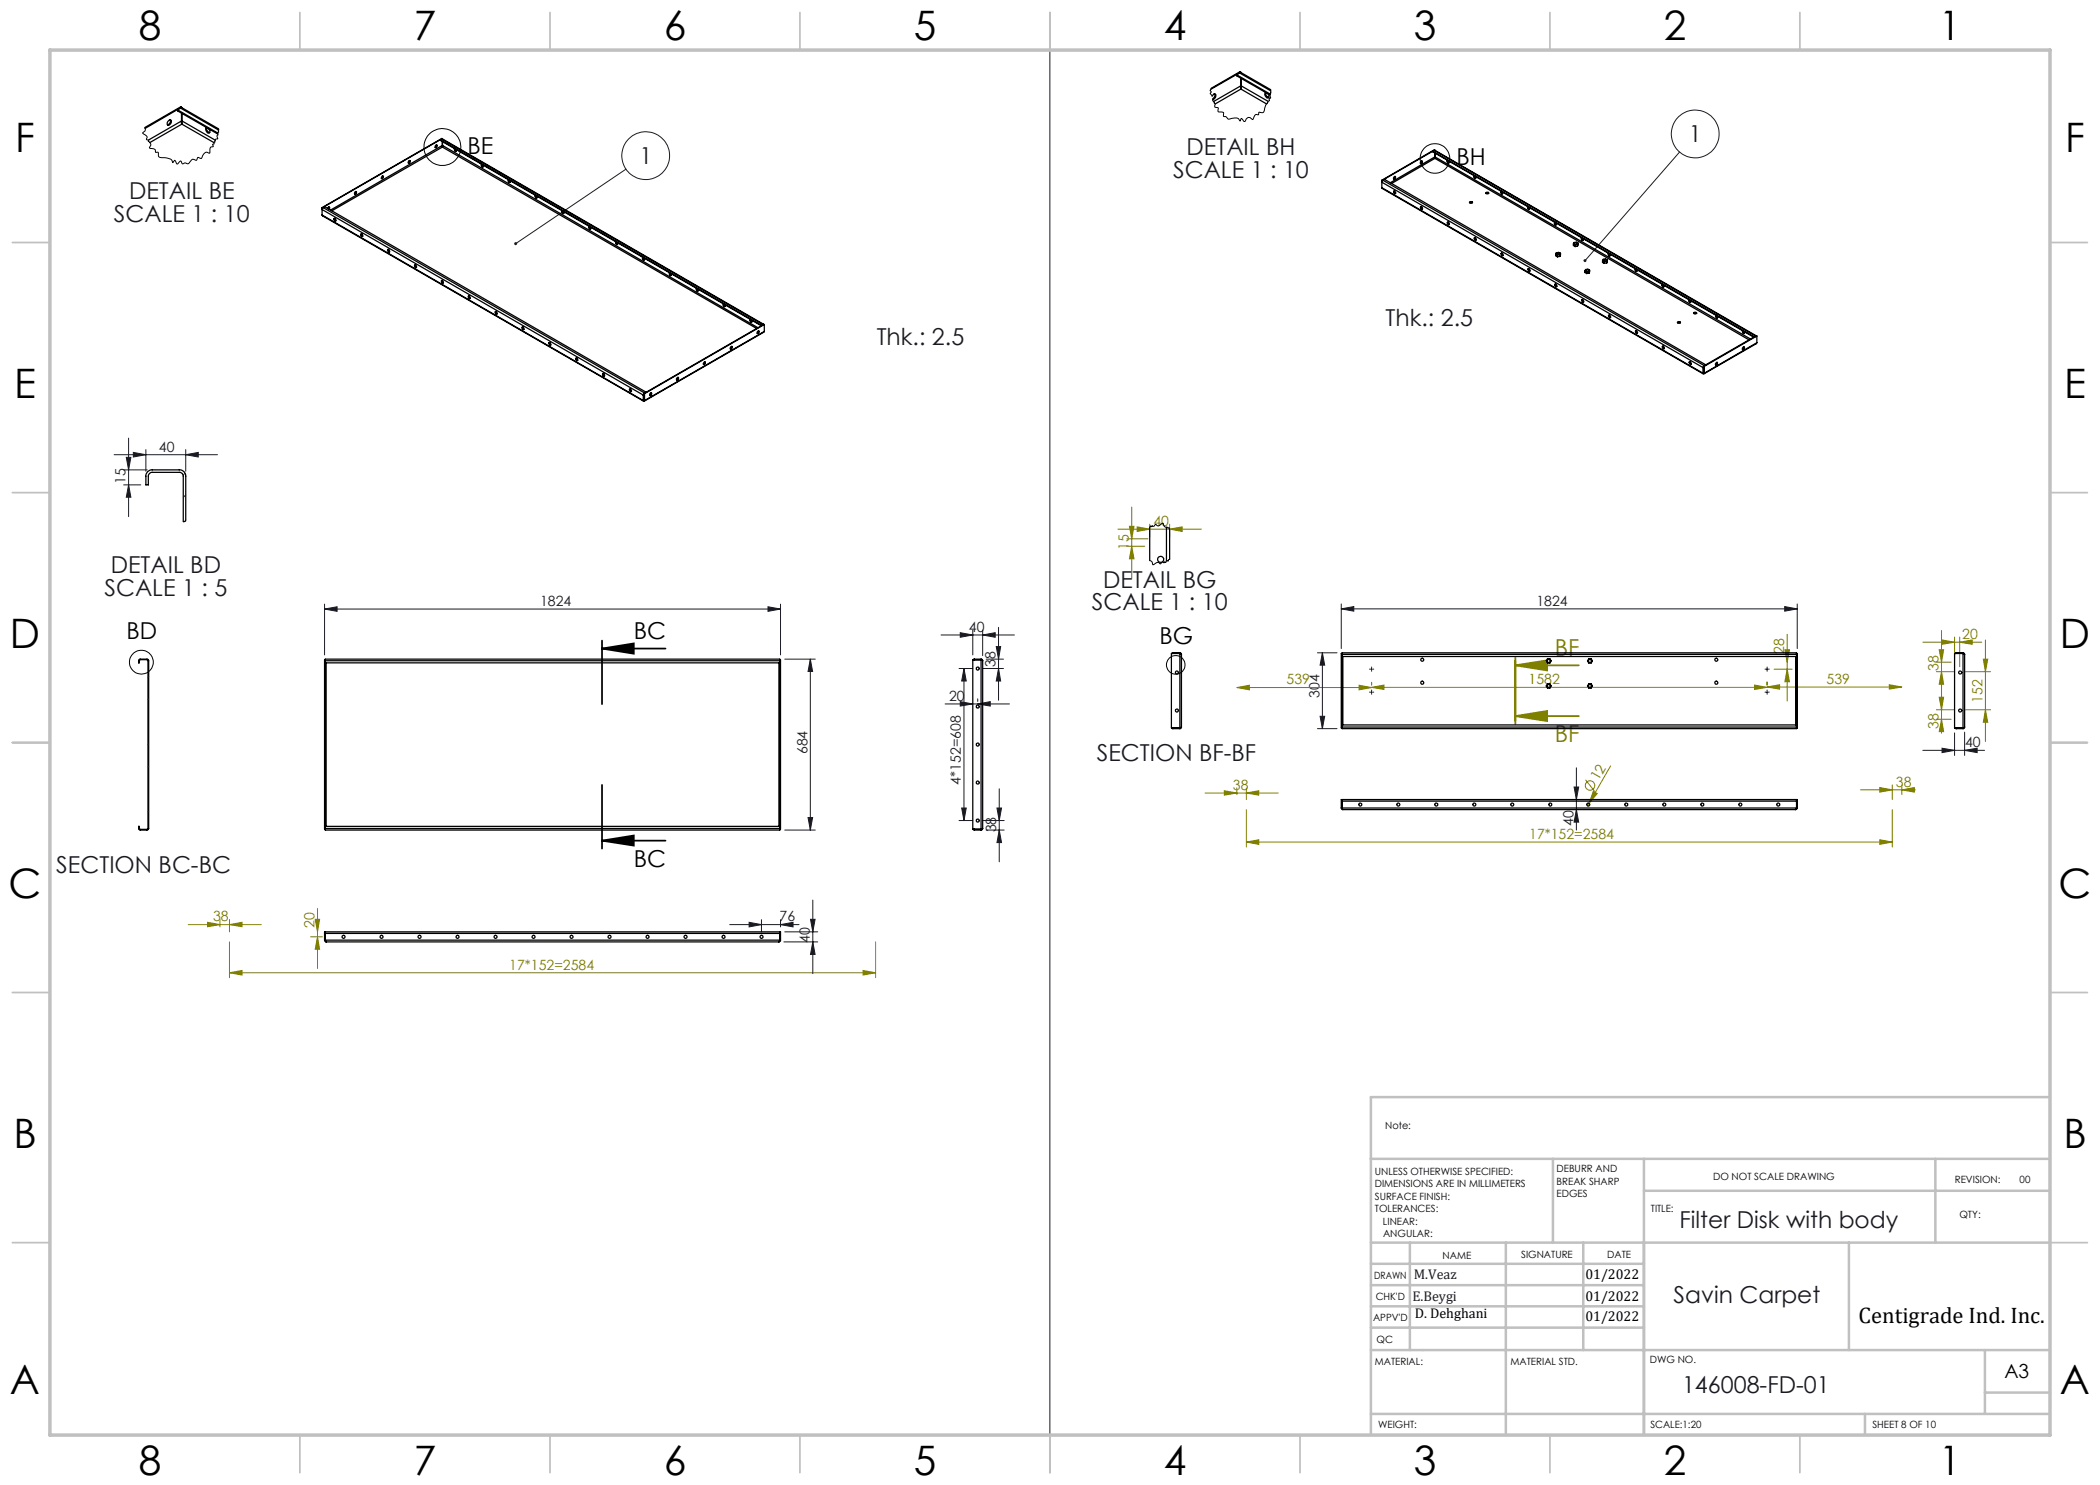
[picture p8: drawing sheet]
<svg xmlns="http://www.w3.org/2000/svg" width="420mm" height="297mm" viewBox="0 0 420 297" stroke-linecap="round" stroke-linejoin="round" font-family="sans-serif">
<g fill="none" stroke="#808000" stroke-width=".2">
<path d="M223.6 105.8h16.7M225.4 109.3h3.6M225.4 107.8h4.2M225.9 105.3h.9l-.5 2.5zM226.3 109.3l.5 2.5h-.9zM226.3 101.4v14.2M227.4 105.4l2.5 .4-2.5 .5zM229.9 104.8v2.6M233.9 105.8l2.5-.4v.9zM233.9 104.8v2.6M247.4 137.5l2.5-.4v.9zM247.4 137.5h26.9"/>
<path d="M271.8 137.1l2.5 .4-2.5 .5zM274.3 137.5l2.5-.5v.9zM274.3 136.5v.5M274.3 137.5h79.1M350.9 137l2.5 .5-2.5 .4zM353.4 137.4l2.5-.5v.9zM353.4 136.4v.6M353.4 137.4h27M354.8 133.8h3.6M357 130h.9l-.5 2.4zM357.4 126.9v13.3M357.4 133.8l.5 2.5h-.9z"/>
<path d="M377.9 136.9l2.5 .5-2.5 .4zM384.6 128.4h11.7M387.3 134.3h3.6M387.3 132.4h2.9M387.8 130h.9l-.4 2.4zM387.8 139.4h.9l-.4 2.6zM388.3 134.3l.4 2.5h-.9zM388.3 126.1v20.5M388.4 128l2.5 .4-2.5 .5zM390.9 127.4v4.2M391.9 128.4l2.5-.4v.9zM391.9 127.4v5.9"/>
<path d="M392.9 134.3h5.2M396.7 131.8h.8l-.4 2.5zM397.1 128v20.3M241 158.6h14.6M244.9 158.1l2.5 .5-2.5 .4zM247.4 157.6v1.3M249.3 158.6l2.4-.5v.9zM249.3 157.6v2.3M317.1 156l1.8 2.3M318.7 158.3l.7 .4-1.6 2zM322.1 153.2l-4.3 7.5M372.1 158h11"/>
<path d="M376 157.5l2.5 .5-2.5 .4zM378.5 157v2.9M380.4 158l2.5-.5v.9zM380.4 157v1.9M387.3 142h3.6M387.3 143.9h2.9M388.3 143.9l.4 2.4h-.9zM392.9 142h5.2M397.1 142l.4 2.5h-.8zM249.3 168.4l2.4-.4v.9zM249.3 161.9v7.5M249.3 168.4h129.2"/>
<path d="M317.8 160.7l-.3 .5M376 168l2.5 .4-2.5 .5zM378.5 161.9v7.5M37.6 184.9h14.6M41.5 184.5l2.5 .4-2.5 .4zM44 183.9v1.5M45.9 194.6l2.5-.5v.9zM45.9 184.9l2.5-.4v.8zM45.9 183.9v2.5M45.9 188.4v7.1M45.9 194.6h129.2M62.1 187.4h2.4"/>
<path d="M63 183.9h.9l-.4 2.5zM63.5 187.4l.4 2.5h-.9zM63.5 181.7v12M172.6 194.1l2.5 .5-2.5 .4zM175.1 188.4v7.1"/>
<circle cx="318" cy="157.1" r=".94"/>
</g>
<g fill="none" stroke="#000" stroke-width=".2">
<circle cx="88.5" cy="29.4" r="3.7"/>
<circle cx="287" cy="31.7" r="2.96"/>
<circle cx="28.3" cy="132.4" r="2.38"/>
<circle cx="235.1" cy="133" r="1.86"/>
</g>
<path d="M120.4 129.7l6.4-1v2zM120.4 129.7h12.7M120.4 128.1v12.7M120.4 157v12.7M120.4 168.1l6.4-1v2zM120.4 168.1h12.7" fill="none" stroke="#000" stroke-width=".35"/>
<path d="M303.1 133.1l6.3-1v2zM303.1 133.1h12.7M303.1 131.5v13.3M303.1 143.2l6.3-1v2zM303.1 143.2h12.7" fill="none" stroke="#808000" stroke-width=".35"/>
<g fill="none" stroke="#191924" stroke-width=".2">
<path d="M210 10v277M125.2 33.8l-22 14.9M335.9 30.4l-18.9 21.7M22.8 90.9h20.7M24.7 97h3.5M24.7 94h4.8M25.3 91.5h.9l-.5 2.5zM25.7 97l.5 2.4h-.9zM25.7 87.6v15.7M26.7 90.5l2.5 .4-2.5 .5zM29.2 89.9v4.4M37.1 90.9l2.6-.4v.9z"/>
<path d="M37.1 89.9v4.4M64.9 121.8l2.5-.4v.9zM64.9 121.8h91.2M64.9 120.8v10.2M153.6 121.4l2.5 .4-2.5 .5zM156.1 120.8v10.2M157 131.8h6.1M162.1 131.8l.4 2.5h-.9zM162.1 131.8v34.2M188.2 127h14.7M191.8 133.7h2.8M192.1 126.5l2.5 .5-2.5 .5z"/>
<path d="M192.8 133.7l.5 2.5h-1zM192.8 133.7v30.4M194.6 126v5M195.5 139.8v.5M196.5 133.7h4.2M196.5 127l2.5-.5v1zM196.5 126v5.1M197.2 131.8h3.5M199.2 129.3h.9l-.4 2.5zM199.7 133.7l.4 2.5h-.9zM199.7 125.5v14.5M263.5 130.6h3.9"/>
<path d="M264.5 130.6l.4 2.4h-.9zM264.5 130.6v15.1M268.3 121.8l2.5-.5v.9zM268.3 120.8v8.9M268.3 121.8h91.1M274.2 138.5h.2M274.2 133.8h.2M274.3 133.7v.3M274.3 138.3v.3M353.3 138.5h.2M353.3 133.8h.2M353.4 133.7v.3"/>
<path d="M353.4 138.3v.3M356.9 121.3l2.5 .5-2.5 .4zM359.4 120.8v8.9M189 140.8h12.9M192.1 140.3l2.5 .5-2.5 .4zM195.5 140.8l2.5-.5v.9zM199.8 157.8v14.6M263.5 145.7h3.9M264 143.3h.9l-.4 2.4zM314.8 157.4h.9l-.4 2.5zM315.3 153.6v12.4M384.6 150.1h12.3"/>
<path d="M388.4 149.6l2.5 .5-2.5 .4zM390.9 146.6v4.5M392.9 150.1l2.5-.5v.9zM392.9 146.4v4.7M157 166h6.1M161.6 163.5h.9l-.4 2.5zM191.8 164.1h2.8M192.3 161.6h1l-.5 2.5zM196.5 164.1h4.3M197.2 166h3.6M199.4 161.6h.9l-.5 2.5zM199.8 166l.5 2.5h-.9z"/>
<path d="M315.3 161.9l.4 2.5h-.9zM145.9 184.9h13.9M149.8 184.5l2.5 .4-2.5 .5zM152.3 183.9v2.5M156.1 184.9l2.5-.4v.9zM156.1 183.9v1.5M156.8 188.4h6.7M157 186.4h6.5M162.1 183.9h.9l-.4 2.5zM162.6 180v14.7M162.6 188.4l.4 2.5h-.9z"/>
<circle cx="129.1" cy="31.1" r="4.8"/>
<circle cx="339" cy="26.8" r="4.8"/>
</g>
<g fill="none" stroke="#191924" stroke-width=".2" stroke-dasharray="15.2 1.3 1.3 1.3">
<path d="M274.1 138.4h-.2M274.1 133.8h-.2M274.3 138.2v-.2M274.3 138.7v.2M274.3 133.6v-.2M274.3 134.1v.2M274.6 138.4h.1M274.6 133.8h.1M353.2 138.4h-.2M353.2 133.8h-.2M353.4 138.2v-.2M353.4 138.7v.2"/>
<path d="M353.4 133.6v-.2M353.4 134.1v.2M353.7 138.4h.1M353.7 133.8h.1"/>
</g>
<g fill="none" stroke="#c0c0c0" stroke-width=".35">
<path d="M60 2.5v7.5M110 2.5v7.5M160 2.5v7.5M210 2.5v7.5M260 2.5v7.5M310 2.5v7.5M360 2.5v7.5M2.5 48.5h7.5M410 48.5h7.5M2.5 98.5h7.5M410 98.5h7.5M2.5 148.5h7.5"/>
<path d="M410 148.5h7.5M2.5 198.5h7.5M410 198.5h7.5M2.5 248.5h7.5M410 248.5h7.5M60 287v7.5M110 287v7.5M160 287v7.5M210 287v7.5M260 287v7.5M310 287v7.5M360 287v7.5"/>
</g>
<g fill="none" stroke="#c0c0c0" stroke-width=".5">
<path d="M410 219.4h-135.8v67.4M274.2 231.8h135.8M310.6 231.8v16.7M328.8 231.8v55.2M328.8 238.2h81.2M387.1 231.8v16.7M274.2 248.5h135.8M274.2 257h54.6M274.2 252.8h54.6M282 248.5v21.5M301.2 248.5v38.3M316.7 248.5v21.5"/>
<path d="M369.8 248.5v21.5M274.2 265.5h54.6M274.2 261.3h54.6M274.2 270h135.8M397 270v12.8M397 278.5h13M274.2 282.8h135.8M373 282.8v4.2"/>
</g>
<path d="M10 10h400v277h-400z" fill="none" stroke="#c0c0c0" stroke-width=".7"/>
<path d="M120.4 129.7l6.4-1v2zM120.4 168.1l6.4-1v2z" fill="#000"/>
<path d="M303.1 133.1l6.3-1v2zM303.1 143.2l6.3-1v2z" fill="#808000"/>
<path d="M103 48.5l-.2 .2 .1 .2 .3-.2-.3 .2a.3 .3 0 0 0 .4 .1 .3 .3 0 0 0 .1-.5 .3 .3 0 0 0-.4 0zM316.8 51.9v.4l.2-.2-.2 .2a.3 .3 0 0 0 .4 0 .3 .3 0 0 0 0-.4 .3 .3 0 0 0-.4 0z" fill="#191924"/>
<g fill="#808000">
<path d="M318.7 158.3l.7 .4-1.6 2z"/>
<path d="M271.8 137.1l2.5 .4-2.5 .5zM247.4 137.5l2.5-.4v.9zM391.9 128.4l2.5-.4v.9zM388.4 128l2.5 .4-2.5 .5z"/>
<path d="M274.3 137.5l2.5-.5v.9zM350.9 137l2.5 .5-2.5 .4zM353.4 137.4l2.5-.5v.9zM377.9 136.9l2.5 .5-2.5 .4z"/>
<path d="M45.9 194.6l2.5-.5v.9zM172.6 194.1l2.5 .5-2.5 .4zM249.3 168.4l2.4-.4v.9zM376 168l2.5 .4-2.5 .5z"/>
<path d="M45.9 184.9l2.5-.4v.8zM41.5 184.5l2.5 .4-2.5 .4zM249.3 158.6l2.4-.5v.9zM244.9 158.1l2.5 .5-2.5 .4z"/>
<path d="M388.3 134.3l.4 2.5h-.9zM387.8 130h.9l-.4 2.4zM226.3 109.3l.5 2.5h-.9zM225.9 105.3h.9l-.5 2.5z"/>
<path d="M63.5 187.4l.4 2.5h-.9zM63 183.9h.9l-.4 2.5zM357.4 133.8l.5 2.5h-.9zM357 130h.9l-.5 2.4z"/>
<path d="M387.8 139.4h.9l-.4 2.6zM388.3 143.9l.4 2.4h-.9z"/>
<path d="M396.7 131.8h.8l-.4 2.5zM397.1 142l.4 2.5h-.8z"/>
<path d="M376 157.5l2.5 .5-2.5 .4zM380.4 158l2.5-.5v.9z"/>
<path d="M227.4 105.4l2.5 .4-2.5 .5zM233.9 105.8l2.5-.4v.9z"/>
</g>
<g fill="#191924">
<path d="M195.5 140.8l2.5-.5v.9zM192.1 140.3l2.5 .5-2.5 .4zM356.9 121.3l2.5 .5-2.5 .4zM268.3 121.8l2.5-.5v.9z"/>
<path d="M64.9 121.8l2.5-.4v.9zM153.6 121.4l2.5 .4-2.5 .5zM192.1 126.5l2.5 .5-2.5 .5zM196.5 127l2.5-.5v1zM388.4 149.6l2.5 .5-2.5 .4zM392.9 150.1l2.5-.5v.9z"/>
<path d="M199.7 133.7l.4 2.5h-.9zM199.2 129.3h.9l-.4 2.5zM25.7 97l.5 2.4h-.9zM25.3 91.5h.9l-.5 2.5z"/>
<path d="M192.3 161.6h1l-.5 2.5zM192.8 133.7l.5 2.5h-1z"/>
<path d="M162.1 131.8l.4 2.5h-.9zM161.6 163.5h.9l-.4 2.5zM199.4 161.6h.9l-.5 2.5zM199.8 166l.5 2.5h-.9zM162.1 183.9h.9l-.4 2.5zM162.6 188.4l.4 2.5h-.9zM264.5 130.6l.4 2.4h-.9zM264 143.3h.9l-.4 2.4zM314.8 157.4h.9l-.4 2.5zM315.3 161.9l.4 2.5h-.9z"/>
<path d="M149.8 184.5l2.5 .4-2.5 .5zM156.1 184.9l2.5-.4v.9z"/>
<path d="M26.7 90.5l2.5 .4-2.5 .5zM37.1 90.9l2.6-.4v.9z"/>
</g>
<g fill="none" stroke="#000" stroke-width=".25">
<path d="M242.4 19.2a.44 .44 0 0 1 .3-.4 .44 .44 0 0 1 .5 .1 .79 .79 0 0 1-.6 1M243 18.8l-.1 .6-.3 .3M247.3 15v.2l6.7 3.8M247.3 15l6.7 3.8M247.9 14.6h.4l5.8 3.3M247.9 14.6l-.6 .4M247.9 14.6l6.2 3.5M248.1 17.2l.1 .6M248.1 14.4l-5.8 3.4M248.1 14.4v.1M248.1 15.6v1.6M248.1 17.2l-5.3 3"/>
<path d="M248.1 14.4h-.1l-5.7 3.2M248.2 17.8l-5.1 3M248.2 17.8l5.1 3M248.2 17.2v.6M248.2 17.2l5.4 3M248.2 15.7v1.5M253.6 18.8a.42 .42 0 0 1 .2 .4 .42 .42 0 0 1-.3 .4 .63 .63 0 0 1-.3-1.1 .87 .87 0 0 0 .6 1M33.8 24.1a.33 .33 0 0 1 .4-.1 .33 .33 0 0 1 .1 .5 .53 .53 0 0 1-.8 .4v-.5zM34 24h.1a.82 .82 0 0 1-.6 1M35.5 22l8 4.6M35.5 22v.2l8 4.6M36.1 21.6h.3l7.3 4.1"/>
<path d="M36.1 21.6l-.6 .4M36.1 21.6l7.5 4.4M36.3 24.2l.1 .6M36.3 21.4l-7.3 4.3M36.3 21.4v.2M36.3 22.6v1.6M36.3 24.2l-6.6 3.8M36.3 21.4h-.2l-7.1 4.1M36.4 24.8l-6.4 3.7M36.4 24.8l6.4 3.7M36.4 24.2v.6M36.4 24.2l6.6 3.8"/>
<path d="M36.4 22.7v1.5M41.3 25.5a.62 .62 0 0 0 0 .7 .62 .62 0 0 0 .6 .3l.1-.3-.2-.4M41.3 25.5a.83 .83 0 0 0 .6 1M71 38.3a.25 .25 0 0 1 .3 .3 .25 .25 0 0 1-.4 .2v-.1zM71.2 38.3v.3l-.3 .2M76.4 35.3l.1-.1a.24 .24 0 0 1 .1 .3 .24 .24 0 0 1-.3 .1zM76.6 35.2l-.1 .3-.2 .2M81.7 32.2l.1-.1a.23 .23 0 0 1 .2 .4 .23 .23 0 0 1-.4 0zM82 32.1l-.1 .3-.2 .2M87.1 29.1l.2-.1a.24 .24 0 0 1 .1 .4 .24 .24 0 0 1-.4 0zM87.3 29v.3l-.3 .2M88.1 28l64.2 37.1"/>
<path d="M88.1 28l64.2 37.2M88.4 27.8h.1l64.3 37.1M88.4 27.8l-.3 .2M88.4 27.8l64.2 37.1M88.4 29.1l.1 .3M88.4 27.7l-23.9 13.9M88.4 27.7v.1M88.4 28.3v.8M88.4 29.1l-22.3 12.9M88.4 27.7l-24 13.8M88.5 29.4l-22.1 12.8M88.5 29.4l62.8 36.3"/>
<path d="M88.5 29.1v.3M88.5 29.1l63.1 36.4M88.5 28.4v.7M90.9 29.8a.26 .26 0 0 0 0 .3 .26 .26 0 0 0 .4 .1l-.1-.3M91 29.8l.1 .3 .2 .2M96.6 33l.1 .2a.24 .24 0 0 1-.4 0 .24 .24 0 0 1 0-.3l.1 .3 .2 .2M102 36.1v.2a.25 .25 0 0 1-.4 .1 .25 .25 0 0 1 .1-.4l.1 .3 .2 .2M107.1 39.1a.26 .26 0 0 0-.1 .4 .26 .26 0 0 0 .4 0l-.1-.3M107.1 39.1v.3l.3 .2M276.4 37.5v.2l64.2 37.1M276.4 37.5l64.2 37.1M276.4 36.1v1.4"/>
<path d="M276.4 36.1h.1M276.4 36.1v.1M276.6 36.1l-.2 .3 64.2 37.1M276.6 36.1l64.3 37M276.6 36.1l.3-.2 64.2 37.1M278.8 38.2a.26 .26 0 0 1 .3 .2 .26 .26 0 0 1-.2 .3l-.2-.2zM278.8 38.2l.1 .4 .2 .1M278.8 35.3h.1a.24 .24 0 0 1 .1 .3 .24 .24 0 0 1-.3 .1zM279 35.3v.3l-.3 .2M284.2 32.3v-.1a.22 .22 0 0 1 .2 .4 .21 .21 0 0 1-.3 0zM284.4 32.2l-.1 .3-.2 .2M286.6 30.3l64.2 37.1"/>
<path d="M286.9 30.1l64.4 37.1M286.9 30.1l-.3 .2M286.9 30.1l64.2 37.1M286.9 31.4l.1 .3M286.9 30l-10.5 6.1M286.9 30v.1M286.9 30.6v.8M286.9 31.4l-8.8 5.1M287 31.7l-8.7 5M287 31.7l62.8 36.3M287 31.4v.3M287 31.4l63.1 36.4"/>
<path d="M287 30.6v.8M289.5 32a.28 .28 0 0 0-.1 .4 .28 .28 0 0 0 .4 .1l-.1-.3M289.5 32.1l.1 .3 .2 .1M295.1 35.3v.1a.15 .15 0 0 1 .1 .2 .15 .15 0 0 1-.3 0l-.2-.2 .2-.3v.4l.2 .1M297.1 38.6a.26 .26 0 0 1 .4-.2 .26 .26 0 0 1 .1 .4l-.4-.1zM297.1 38.7l.2-.1 .4 .1M300.5 38.4a.2 .2 0 0 1 0 .4 .19 .19 0 0 1-.3-.1l-.1-.3 .1-.2 .1 .4 .2 .1M64.4 43l64.3 37.2M64.4 43l64.3 37.1M64.4 41.5v1.5M64.4 41.5l.1 .1M64.5 41.6v.1"/>
<path d="M64.6 41.5l-.2 .4 64.3 37.1M64.6 41.5l64.3 37.1M64.6 41.5l.3-.2 64.3 37.1M65.5 41.7a.23 .23 0 0 1 .2-.3 .23 .23 0 0 1 .3 .1 .23 .23 0 0 1-.2 .3M65.8 41.4l-.1 .4M66.9 43.7h.1a.25 .25 0 0 1 .2 .3 .25 .25 0 0 1-.3 .2 .25 .25 0 0 1-.1-.3zM66.9 43.7v.3l.3 .2M72.2 46.8l.3 .1 .1 .3a.26 .26 0 0 1-.4 0 .26 .26 0 0 1 0-.4zM72.2 46.8l.1 .3 .2 .2M77.6 49.9l.2 .1 .1 .3a.26 .26 0 0 1-.4 0 .26 .26 0 0 1 .1-.4zM77.6 49.9v.3l.3 .2M82.9 53.1a.25 .25 0 0 1 .4 .1 .25 .25 0 0 1-.2 .3z"/>
<path d="M83 53v.2l.3 .3M88.3 56.1l.3 .1 .1 .3a.26 .26 0 0 1-.4 0 .26 .26 0 0 1 0-.4zM88.4 56.1v.3l.3 .2M93.7 59.2l.2 .1 .2 .3a.26 .26 0 0 1-.4 0 .26 .26 0 0 1 0-.4zM93.8 59.2v.3l.3 .2M112.7 42.3v.1a.18 .18 0 0 1 0 .3 .18 .18 0 0 1-.3-.2v-.3l.3 .5M118.1 45.4a.24 .24 0 0 1 .1 .3 .24 .24 0 0 1-.3 .1 .24 .24 0 0 1-.1-.3v-.2l.1 .3 .2 .2M123.2 48.4a.28 .28 0 0 0-.1 .4 .28 .28 0 0 0 .4 0l-.1-.3M123.2 48.4l.1 .4 .2 .1M128.6 51.5a.26 .26 0 0 0-.1 .3 .26 .26 0 0 0 .4 .1l-.1-.3M128.6 51.5l.1 .4 .2 .1M133.9 54.6a.26 .26 0 0 0 0 .3 .26 .26 0 0 0 .4 .1l-.1-.3"/>
<path d="M133.9 54.6l.1 .3 .3 .2M139.3 57.7a.28 .28 0 0 0 0 .3 .28 .28 0 0 0 .4 .1l-.1-.3M139.3 57.7l.2 .4 .1 .1M284.2 41.3a.26 .26 0 0 1 .3 .2 .26 .26 0 0 1-.2 .3l-.2-.3zM284.2 41.3l.1 .4 .2 .1M289.5 44.5a.24 .24 0 0 1 .3 .1 .24 .24 0 0 1-.1 .3zM289.6 44.4v.3l.3 .2M293.9 40.5l.2-.1 .4 .1M293.9 40.4l.2-.1a.24 .24 0 0 1 .3 0 .24 .24 0 0 1 0 .4 .24 .24 0 0 1-.3-.1l-.2-.1zM294.9 47.6a.28 .28 0 0 1 .3 .1 .28 .28 0 0 1-.1 .3l-.2-.2zM295 47.5v.4l.2 .1M300.3 50.6a.26 .26 0 0 1 .3 .2 .26 .26 0 0 1-.2 .3l-.2-.3z"/>
<path d="M300.3 50.6l.1 .4 .2 .1M305.6 53.8a.25 .25 0 0 1 .4 .1 .25 .25 0 0 1-.2 .3zM305.7 53.7v.3l.3 .2M305.8 41.5l.1 .1a.18 .18 0 0 1-.1 .3 .18 .18 0 0 1-.2-.2v-.4l.1 .4 .2 .1M311 56.8l.3 .1a.24 .24 0 0 1 .1 .3 .24 .24 0 0 1-.3 .2 .24 .24 0 0 1-.1-.4zM311.1 56.8l.1 .4 .2 .1M311.2 50.8v.3l.3 .3M311.2 50.8l.3 .2M311.2 44.6l.1 .1a.15 .15 0 0 1 0 .3 .16 .16 0 0 1-.3-.1l-.1-.2 .1-.3v.4l.3 .1M311.4 50.6l.5 .1a.23 .23 0 0 1-.3 .2 .23 .23 0 0 1-.2-.3zM311.5 51v.4M312 51.3l-.5 .1"/>
<path d="M312 50.9l-.5 .1M312 50.9v.4M312.1 50.7l-.1 .6M312.1 50.7l-.4-.2h-.4l-.1 .3M312.1 50.7l-.1 .2M314.7 48.8v.3l.3 .2M314.7 48.8l.3 .2M314.9 48.6l.1-.1a.25 .25 0 0 1 .4 .1 .25 .25 0 0 1 0 .3 .25 .25 0 0 1-.4 0l-.1-.1zM315 49v.3M315.5 49.2l-.5 .1M315.5 48.9l-.5 .1M315.5 48.9v.3"/>
<path d="M315.6 48.6l-.1 .6M315.6 48.6l-.3-.2-.5 .1-.1 .3M315.6 48.6l-.1 .3M316.4 60a.25 .25 0 0 1 .3 .1 .25 .25 0 0 1-.2 .3zM316.4 59.9l.1 .4 .2 .1M316.6 47.7l.1 .2a.26 .26 0 0 1-.5 .1 .26 .26 0 0 1 .1-.4l.1 .3 .3 .1M317 54.2v.3l.3 .2M317 54.2l.3 .2M317.2 54h.4a.24 .24 0 0 1-.1 .3 .24 .24 0 0 1-.3-.3zM317.3 54.4v.3M317.8 54.6l-.5 .1M317.8 54.3l-.5 .1"/>
<path d="M317.8 54.3v.3M317.9 54l-.1 .6M317.9 54l-.3-.2-.5 .1-.1 .3M317.9 54l-.1 .3M320.5 52.1v.4l.4 .2M320.5 52.1l.4 .2M320.7 52l.5-.1a.27 .27 0 0 1-.2 .4 .27 .27 0 0 1-.3-.3zM320.9 52.3v.4M321.3 52.6l-.4 .1M321.3 52.3h-.4M321.3 52.3v.3M321.5 52l-.2 .6"/>
<path d="M321.5 52l-.4-.2-.5 .1-.1 .2M321.5 52l-.2 .3M321.7 50.7a.28 .28 0 0 0 0 .3 .28 .28 0 0 0 .4 .1l-.2-.3M321.7 50.7l.1 .3 .2 .1M327.3 53.9l.1 .2a.26 .26 0 0 1-.4 .1 .26 .26 0 0 1 .1-.4v.3l.3 .2M332.7 57l.1 .2a.26 .26 0 0 1-.4 .1 .26 .26 0 0 1 .1-.4l.1 .4 .2 .1M337.8 60a.26 .26 0 0 0 0 .3 .26 .26 0 0 0 .4 .1l-.1-.3M337.9 60v.4l.2 .1M99.1 62.3a.25 .25 0 0 1 .4 .2 .25 .25 0 0 1-.4 .3zM99.1 62.3l.1 .4 .2 .1M104.4 65.4a.27 .27 0 0 1 .4 .2 .27 .27 0 0 1-.2 .3l-.2-.2zM104.5 65.4l.1 .4 .2 .1"/>
<path d="M109.8 68.5a.26 .26 0 0 1 .4 .2 .26 .26 0 0 1-.2 .3l-.3-.3zM109.9 68.5v.3l.3 .2M115.2 71.6a.25 .25 0 0 1 .3 .2 .25 .25 0 0 1-.2 .3l-.2-.2zM115.3 71.6v.4l.2 .1M120.5 74.8a.24 .24 0 0 1 .4 .1 .24 .24 0 0 1-.2 .3zM120.6 74.7l.1 .4 .2 .1M125.9 77.8a.27 .27 0 0 1 .3 .2 .27 .27 0 0 1-.1 .3l-.2-.3zM126 77.8v.3l.3 .2M128.7 79v1.1M128.8 78.9l-.1 .1M128.8 78.9v1.1M128.8 78.8v.1"/>
<path d="M128.8 78.7h.1M128.8 78.7v1.5M128.9 78.6l-.2 .4M128.9 78.6h.1M128.9 78.7v1.4M129.2 78.4l-.3 .2M129.2 78.4v.1M130 78.7a.22 .22 0 0 1 .4 0 .22 .22 0 0 1-.2 .3l-.2 .1zM130.2 78.6v.2l-.3 .3M135.3 75.7l.2-.2a.21 .21 0 0 1 .3 .1 .21 .21 0 0 1-.2 .3l-.2 .1zM135.6 75.5v.2l-.3 .3M140.8 72.5l.1-.1a.23 .23 0 0 1 .1 .3 .23 .23 0 0 1-.3 .1z"/>
<path d="M141 72.4v.2l-.3 .3M144.9 60.9l.1 .2a.15 .15 0 0 1 0 .2 .15 .15 0 0 1-.2 0l-.2-.3 .1-.2 .1 .4 .2 .1M146.2 69.4l.1-.1a.23 .23 0 0 1 .1 .3 .23 .23 0 0 1-.3 .1zM146.3 69.3v.3l-.2 .2M150.3 64l.1 .2a.26 .26 0 0 1-.4 .1 .26 .26 0 0 1 .1-.4v.3l.3 .2M151.6 66.2h.1a.23 .23 0 0 1 .1 .3 .23 .23 0 0 1-.4 .1zM151.7 66.2v.3l-.3 .2M152.3 65.1h.1M152.6 64.9l-.3 .2M152.6 64.9h.1M152.7 64.9h-.1M152.8 64.9l-24 13.8"/>
<path d="M152.8 64.9h.1M152.9 66.3l-24 13.9M152.9 64.9l-24 13.8M152.9 64.9v1.4M152.9 66.3l-24 13.8M321.7 63.1a.24 .24 0 0 1 .4 .1 .24 .24 0 0 1-.2 .3zM321.8 63v.3l.3 .2M327.2 66.1l.3 .4a.27 .27 0 0 1-.4 0 .27 .27 0 0 1 .1-.4zM327.2 66.1l.1 .4 .2 .1M332.5 69.3a.24 .24 0 0 1 .3 .1 .24 .24 0 0 1-.1 .3zM332.6 69.2v.4l.2 .1M335.5 64.6l.2-.2 .4 .2"/>
<path d="M335.5 64.4l.5-.1a.25 .25 0 0 1-.2 .4 .25 .25 0 0 1-.3-.2zM337.8 72.4a.24 .24 0 0 1 .4 .1 .24 .24 0 0 1-.2 .3zM337.9 72.3l.1 .3 .2 .2M338.7 62.5h.2a.24 .24 0 0 1 .4 0 .24 .24 0 0 1 0 .3 .24 .24 0 0 1-.4 0zM338.7 62.7l.3-.2 .3 .2M340.6 74.6l.1 .1M340.6 73.5v1.1M340.7 74.6h-.1M340.7 73.5h-.1M340.7 73.5v1.2M340.7 73.3v.2M340.7 74.6h.1"/>
<path d="M340.7 74.6h.2M340.7 73.2v1.4M340.7 73.2l.2 .1M340.9 73.1l-.3 .4M340.9 74.6l-.2 .1M340.9 73.1v.1M340.9 73.3v1.3M341.1 73l-.2 .1M341.1 73h.1M343.2 72.6l.1-.1a.23 .23 0 0 1 .1 .3 .23 .23 0 0 1-.3 .1zM343.4 72.5l-.1 .3-.2 .2M343.4 63.2l.1 .2a.25 .25 0 0 1-.4 .1 .25 .25 0 0 1 .1-.4l.1 .3 .2 .2"/>
<path d="M348.6 69.5a.22 .22 0 0 1 .3 0 .22 .22 0 0 1-.1 .3h-.3zM348.8 69.4v.2l-.3 .2M348.8 66.3l.1 .3a.25 .25 0 0 1-.4-.1 .25 .25 0 0 1 .1-.3l.1 .3 .2 .2M350.8 67.4h.1M351.1 67.2l-.3 .2M351.1 67.2h.1M351.2 67.2h-.1M351.3 67.1l-10.6 6.1M351.3 67.1l.1 .1M351.4 68.5l-.2 .3-10.4 6M351.4 67.2l-10.5 6.1M351.4 67.2v1.3"/>
<path d="M351.4 68.5l-10.5 6.1M128.7 80.1l.1 .1M128.8 80v.1M128.8 80l-.1 .1M128.8 80.1h.1M128.9 80.1l-.1 .1M37.1 104v-8.8a1.21 1.21 0 0 0-1.3-1.2h-5.4a1.21 1.21 0 0 0-1.2 1.2v1.8h.5v-1.8a.73 .73 0 0 1 .7-.7h5.4a.73 .73 0 0 1 .9 .7v9.1M229.9 105.5v6.6M233.3 105.5v6.7M233.9 105.9v5.9M27.8 131.9l1.7-.1 .2 .3v33.6l-.2 .3h-1.5l-.3-.2v-.5l.3 .6 1.6-.1v-33.7l-.1-.2h-1.5l-.3 .7zM65 132h.1"/>
<path d="M65 132h-.1v33.8h.1M65 132v33.8M65.1 132.1v-.3h90.9v.3M65.1 132.1v.5h90.9v-.5M65.1 132.1h90.9M65.2 132.6v32.7M155.8 132.6v32.7M156 132h.1M156 132h.1v33.8h-.1M156 132v33.8M194.9 131.8l-.1 .2M194.9 131.8l-.3 .2"/>
<path d="M194.9 131.8h1.3M196.2 132l.3 .1M196.2 131.8l.3 .3M196.2 131.9l.2 .1M196.2 132h-1.6v33.8h1.6M196.2 131.8v34.2M196.5 132.1v33.6M234.3 130.7h1.7l.3 .2M234.3 130.7v14.9M234.6 130.7l1.5 .1M234.6 130.7h-.1M234.6 130.6l-.3 .1"/>
<path d="M234.6 130.6h1.4M234.6 130.6v.1M236 130.6l.3 .3M236 130.6v15.1M236.3 130.9v14.5M268.4 130.7v.1M268.4 130.7h-.1v14.9h.1M268.4 130.7v14.9M268.4 130.9v-.3h90.9v.3M268.4 130.9v.4h90.9v-.4M268.4 130.9h90.9M268.6 131.3v13.7"/>
<path d="M309.5 131.8h.5l.2 .4-.2 .4h-.5l-.3-.4zM309.5 136.8h.5l.2 .4-.2 .4h-.5l-.3-.4zM317.7 131.8h.5l.3 .4-.3 .4h-.5l-.2-.4zM317.7 136.8h.5l.3 .4-.3 .4h-.5l-.2-.4zM359.1 131.3v13.7M359.3 130.7v.1M359.3 130.7h.1v14.9h-.1M359.3 130.7v14.9M391.3 130.7l1.4 .1M391.3 130.7h-.2M391.3 130.6l-.3 .1M391.3 130.6h1.3"/>
<path d="M391.3 130.6v.1M392.6 130.6l.3 .3M392.6 130.6v15.1M392.9 130.9l-.3-.2h-1.7v14.9h1.7M392.9 130.9v14.5M234.3 145.6h1.7M234.3 145.6l.3 .1M234.5 145.6l.1 .1M234.6 145.7h1.4M236.1 145.5l-.1 .1M236.3 145.4l-.3 .2M236.3 145.4l-.3 .3"/>
<path d="M268.4 159.9l.1 1.8M268.4 159.9v.3M268.4 145.4v.3h90.9v-.3M268.4 145.5v.1M268.4 145.4v-.4h90.9v.4M268.4 145.4h90.9M359.3 159.9v.3M359.3 145.5v.1M359.3 159.9l-.1 1.8M391 145.6l.3 .1M391.1 145.6l.2 .1M391.3 145.7h1.3"/>
<path d="M392.7 145.5l-.1 .1M392.9 145.4l-.3 .2M392.9 145.4l-.3 .3M65.1 165.7v.3h90.9v-.3M65.1 165.7v-.4h90.9v.4M65.1 165.7h90.9M65.1 165.8h-.1M156 165.8h.1M194.6 165.8l.3 .2M194.8 165.8l.1 .2M194.9 166h1.3M196.4 165.8l-.2 .1"/>
<path d="M196.5 165.7l-.3 .1M196.5 165.7l-.3 .3M268.3 161.6l.3 .3M268.3 161.6v-1.7h91.1v1.7M268.3 161.6h91.1M268.4 160.2v1.4l.2 .3M268.4 160.2h90.9M268.6 161.9h90.5M359.3 160.2v1.4l-.2 .3M359.4 161.6l-.3 .3M64.9 188l.3 .4M64.9 188v-1.6h91.2v1.6"/>
<path d="M64.9 188h91.2M65 186.4l.1 1.8M65.1 186.7v1.3l.1 .4M65.1 186.4v.3M65.1 186.7h90.9M65.2 188.4h90.6M156 186.7v1.3l-.2 .4M156 186.4v.3M156 186.4l-.1 1.8M156.1 188l-.3 .4"/>
<circle cx="232.1" cy="111.9" r=".61"/>
<circle cx="195.6" cy="133.7" r=".3"/>
<circle cx="235.4" cy="134.5" r=".31"/>
<circle cx="284.5" cy="132" r=".3"/>
<circle cx="284.5" cy="136.5" r=".3"/>
<circle cx="309.7" cy="132.2" r=".3"/>
<circle cx="309.7" cy="137.2" r=".3"/>
<circle cx="318" cy="132.2" r=".3"/>
<circle cx="318" cy="137.2" r=".3"/>
<circle cx="343.3" cy="132" r=".3"/>
<circle cx="343.3" cy="136.5" r=".3"/>
<circle cx="392" cy="134.5" r=".31"/>
<circle cx="195.6" cy="141.3" r=".31"/>
<circle cx="195.6" cy="156.5" r=".3"/>
<circle cx="195.6" cy="148.9" r=".3"/>
<circle cx="235.4" cy="142.1" r=".3"/>
<circle cx="392" cy="142.1" r=".3"/>
<circle cx="195.6" cy="164.1" r=".3"/>
<circle cx="272" cy="160.9" r=".3"/>
<circle cx="279.7" cy="160.9" r=".3"/>
<circle cx="287.2" cy="160.9" r=".3"/>
<circle cx="294.9" cy="160.9" r=".3"/>
<circle cx="302.5" cy="160.9" r=".3"/>
<circle cx="310.1" cy="160.9" r=".29"/>
<circle cx="317.7" cy="160.9" r=".3"/>
<circle cx="325.2" cy="160.9" r=".3"/>
<circle cx="332.9" cy="160.9" r=".3"/>
<circle cx="340.4" cy="160.9" r=".3"/>
<circle cx="348.1" cy="160.9" r=".3"/>
<circle cx="355.7" cy="160.9" r=".3"/>
<circle cx="68.7" cy="187.4" r=".3"/>
<circle cx="76.3" cy="187.4" r=".3"/>
<circle cx="83.9" cy="187.4" r=".3"/>
<circle cx="91.5" cy="187.4" r=".31"/>
<circle cx="99.1" cy="187.4" r=".3"/>
<circle cx="106.7" cy="187.4" r=".31"/>
<circle cx="114.3" cy="187.4" r=".3"/>
<circle cx="121.9" cy="187.4" r=".3"/>
<circle cx="129.5" cy="187.4" r=".3"/>
<circle cx="137.1" cy="187.4" r=".3"/>
<circle cx="144.7" cy="187.4" r=".31"/>
<circle cx="152.3" cy="187.4" r=".3"/>
</g>
<path d="M37 94.6l-.4 .4M37.1 99l-.4 .5M29.7 135.3l-.1 .1M29.7 139.8l-.1 .1M29.7 148.8l-.1 .1M29.7 153.3l-.1 .1M29.7 162.3l-.1 .1" fill="none" stroke="#191924" stroke-width=".2"/>
<path d="M242.3 17.6l-.3 .6a.27 .27 0 0 1 .3 .2 .27 .27 0 0 1-.3 .3l.4 .5M254.1 17.9l.1 .5-.2 .6 .1 .6a.29 .29 0 0 0-.3 .2 .29 .29 0 0 0 .1 .3l-.3 .1-.2 .5a1.83 1.83 0 0 0-.6 1.6 .83 .83 0 0 1-1 .2h-.1a.28 .28 0 0 1 0 .4 .28 .28 0 0 1-.4 0 1.32 1.32 0 0 0-.7 1l-.2-.1a.72 .72 0 0 0-.8-.3 .72 .72 0 0 0-.5 .7l-.3 .1-.4-.6-.4 .5a1.05 1.05 0 0 0-1.6-.5 .71 .71 0 0 1-1.1-.3l-.6-.1v-.2a.45 .45 0 0 0 0-.6 .45 .45 0 0 0-.5-.1h-.2a.43 .43 0 0 1-.4-.3 .43 .43 0 0 1 .1-.4l-.5-.2a.38 .38 0 0 1-.3-.3 .38 .38 0 0 1 .2-.4l-.3-.2v-.4h-.3l.1-.5M29 25.5h-.1a.69 .69 0 0 1-.4 1.1l.1 .1a.74 .74 0 0 1 .8 1l-.1 .2 .4 .1-.1 .3a.76 .76 0 0 1 .3 1.3l.1 .1a.8 .8 0 0 1 1.1 .6 .29 .29 0 0 0 .2 .2 .29 .29 0 0 0 .3-.1l.1 .3a.7 .7 0 0 0 .2 .7 .7 .7 0 0 0 .8 .1l.5 .1a1.14 1.14 0 0 1 1.3 .9l.4-.4a.47 .47 0 0 1 .4 .6h.3l.5-.5 .2 .1 .1 .3a.38 .38 0 0 0 .6 0 .73 .73 0 0 0 1.1-.4 .83 .83 0 0 1 1.2-.1l.2-.5a.38 .38 0 0 1 .6 .1l.3-.1a1.01 1.01 0 0 1 1.5-.9l.1-.2a1.26 1.26 0 0 1 .2-1.1l.5-.1-.2-.4 .3-.1v-.3l.2-.1a.66 .66 0 0 1 .6-.7 .52 .52 0 0 1 0-.8l-.1-.4h.2v-.8M37.1 104v.2l-.4 .1M229.9 105.5l.1-.3 .4 .1v-.2a.38 .38 0 0 0 .4 .1 .38 .38 0 0 0 .3-.3 .62 .62 0 0 0 1.1 0l.4-.3 .1 .1a.64 .64 0 0 0 .7 .7l.1 .2 .4-.1v.4M233.9 111.8l-.3 .5a.25 .25 0 0 0-.3-.1 .25 .25 0 0 0-.1 .3l-.4-.1v.2a.38 .38 0 0 0-.4-.2 .38 .38 0 0 0-.3 .3v.1a.67 .67 0 0 0-.7-.4 .67 .67 0 0 0-.5 .5h-.4a.7 .7 0 0 0-.6-.8" fill="none" stroke="#000" stroke-width=".2"/>
<g font-size="8.1">
<text x="27.8" y="8">8</text>
<text x="82.8" y="8">7</text>
<text x="132.8" y="8">6</text>
<text x="182.8" y="8">5</text>
<text x="232.8" y="8">4</text>
<text x="282.8" y="8">3</text>
<text x="332.8" y="8">2</text>
<text x="387.8" y="8">1</text>
<text x="3" y="30.4">F</text>
<text x="413" y="30.4">F</text>
<text x="2.8" y="79.6">E</text>
<text x="412.8" y="79.6">E</text>
<text x="2" y="129.6">D</text>
<text x="412" y="129.6">D</text>
<text x="1.7" y="179.6">C</text>
<text x="411.7" y="179.6">C</text>
<text x="2.7" y="229.6">B</text>
<text x="412.7" y="229.6">B</text>
<text x="2" y="278.9">A</text>
<text x="412" y="278.9">A</text>
<text x="27.8" y="295">8</text>
<text x="82.8" y="295">7</text>
<text x="132.8" y="295">6</text>
<text x="182.8" y="295">5</text>
<text x="232.8" y="295">4</text>
<text x="282.8" y="295">3</text>
<text x="332.8" y="295">2</text>
<text x="387.8" y="295">1</text>
</g>
<g font-size="4.7" fill="#191924">
<text x="337.8" y="28.4">1</text>
<text x="127.9" y="32.7">1</text>
<text x="234.6" y="35.5">SCALE 1 : 10</text>
<text x="237.3" y="31">DETAIL BH</text>
<text x="25.8" y="39.8">DETAIL BE</text>
<text x="22.8" y="44.4">SCALE 1 : 10</text>
<text x="277.1" y="65.2">Thk.: 2.5</text>
<text x="175.3" y="69.1">Thk.: 2.5</text>
<text x="20.9" y="119.2">SCALE 1 : 5</text>
<text x="22.1" y="114.7">DETAIL BD</text>
<text x="220.6" y="117.6">DETAIL BG</text>
<text x="218.4" y="122.1">SCALE 1 : 10</text>
<text x="219.4" y="152.1">SECTION BF-BF</text>
<text x="11.3" y="174.7">SECTION BC-BC</text>
<text x="335.9" y="245.6">Filter Disk with body</text>
<text x="334.7" y="260.5">Savin Carpet</text>
<text x="336.4" y="278.5">146008-FD-01</text>
</g>
<g font-size="4.7">
<text x="93.5" y="30.7">BE</text>
<text x="291.3" y="33">BH</text>
<text x="25.3" y="127.7">BD</text>
<text x="126.8" y="127.8">BC</text>
<text x="231.9" y="128.8">BG</text>
<text x="126.8" y="173.4">BC</text>
</g>
<g font-size="4.7" fill="#808000">
<text x="311" y="131.1">BF</text>
<text x="311" y="148.5">BF</text>
</g>
<text font-size="4.5" x="371.7" y="264.6">Centigrade Ind. Inc.</text>
<text font-size="3.9" x="400.9" y="275.5">A3</text>
<g font-size="2.8" fill="#191924">
<text x="31.8" y="90.3">40</text>
<text x="25.1" y="96.8" transform="rotate(-90 25.1 96.8)">15</text>
<text x="108" y="121.2">1824</text>
<text x="307.3" y="121.1">1824</text>
<text x="193.8" y="126.4">40</text>
<text x="199.1" y="133.4" transform="rotate(-90 199.1 133.4)">38</text>
<text x="189.8" y="140.1">20</text>
<text x="263.9" y="139.6" transform="rotate(-90 263.9 139.6)">304</text>
<text x="393" y="149.4">40</text>
<text x="161.5" y="150.8" transform="rotate(-90 161.5 150.8)">684</text>
<text x="192.2" y="157" transform="rotate(-90 192.2 157)">4*152=608</text>
<text x="199.2" y="166.5" transform="rotate(-90 199.2 166.5)">38</text>
<text x="314.7" y="165.2" transform="rotate(-90 314.7 165.2)">40</text>
<text x="155.9" y="184.3">76</text>
<text x="162" y="188.6" transform="rotate(-90 162 188.6)">40</text>
<text x="282.8" y="255.9">M.Veaz</text>
<text x="282.5" y="260.1">E.Beygi</text>
</g>
<g font-size="2.8" fill="#808000">
<text x="230.7" y="105.2">40</text>
<text x="225.7" y="110" transform="rotate(-90 225.7 110)">15</text>
<text x="356.8" y="130.7" transform="rotate(-90 356.8 130.7)">28</text>
<text x="392.4" y="127.8">20</text>
<text x="257.3" y="136.9">539</text>
<text x="305.7" y="136.8">1582</text>
<text x="365.3" y="136.8">539</text>
<text x="387.7" y="134.1" transform="rotate(-90 387.7 134.1)">38</text>
<text x="396.5" y="140.6" transform="rotate(-90 396.5 140.6)">152</text>
<text x="387.7" y="145.8" transform="rotate(-90 387.7 145.8)">38</text>
<text x="246.6" y="158">38</text>
<text x="319.7" y="156.3" transform="rotate(-60 319.7 156.3)">12</text>
<text x="379.2" y="157.3">38</text>
<text x="305.8" y="167.8">17*152=2584</text>
<text x="42.6" y="184.3">38</text>
<text x="62.9" y="185.6" transform="rotate(-90 62.9 185.6)">20</text>
<text x="101.9" y="193.9">17*152=2584</text>
</g>
<g font-size="2.8">
<text x="317.1" y="255.9">01/2022</text>
<text x="282.9" y="263.6">D. Dehghani</text>
<text x="317.1" y="260.1">01/2022</text>
<text x="317.1" y="264.2">01/2022</text>
</g>
<g font-size="2">
<text x="277" y="225.8">Note:</text>
<text x="275" y="234.9">UNLESS OTHERWISE SPECIFIED:</text>
<text x="275" y="237.4">DIMENSIONS ARE IN MILLIMETERS</text>
<text x="275" y="239.9">SURFACE FINISH:</text>
<text x="311.3" y="234.5">DEBURR AND</text>
<text x="311.3" y="237">BREAK SHARP</text>
<text x="311.3" y="239.5">EDGES</text>
<text x="342.6" y="236">DO NOT SCALE DRAWING</text>
<text x="391" y="236.6">REVISION:</text>
<text x="403.9" y="236.6">00</text>
<text x="275" y="242.4">TOLERANCES:</text>
<text x="276.6" y="244.9">LINEAR:</text>
<text x="330.2" y="242.4">TITLE:</text>
<text x="391.9" y="243.7">QTY:</text>
<text x="276.6" y="247.4">ANGULAR:</text>
<text x="288.5" y="251.7">NAME</text>
<text x="304.2" y="251.7">SIGNATURE</text>
<text x="321.4" y="251.7">DATE</text>
<text x="274.8" y="255.9">DRAWN</text>
<text x="275.1" y="260.1">CHK'D</text>
<text x="274.6" y="264.2">APPV'D</text>
<text x="275.3" y="268.5">QC</text>
<text x="275" y="273">MATERIAL:</text>
<text x="302.1" y="273">MATERIAL STD.</text>
<text x="330" y="272.5">DWG NO.</text>
<text x="275.6" y="285.6">WEIGHT:</text>
<text x="330.1" y="285.6">SCALE:1:20</text>
<text x="374.5" y="285.6">SHEET 8 OF 10</text>
</g>
</svg>
